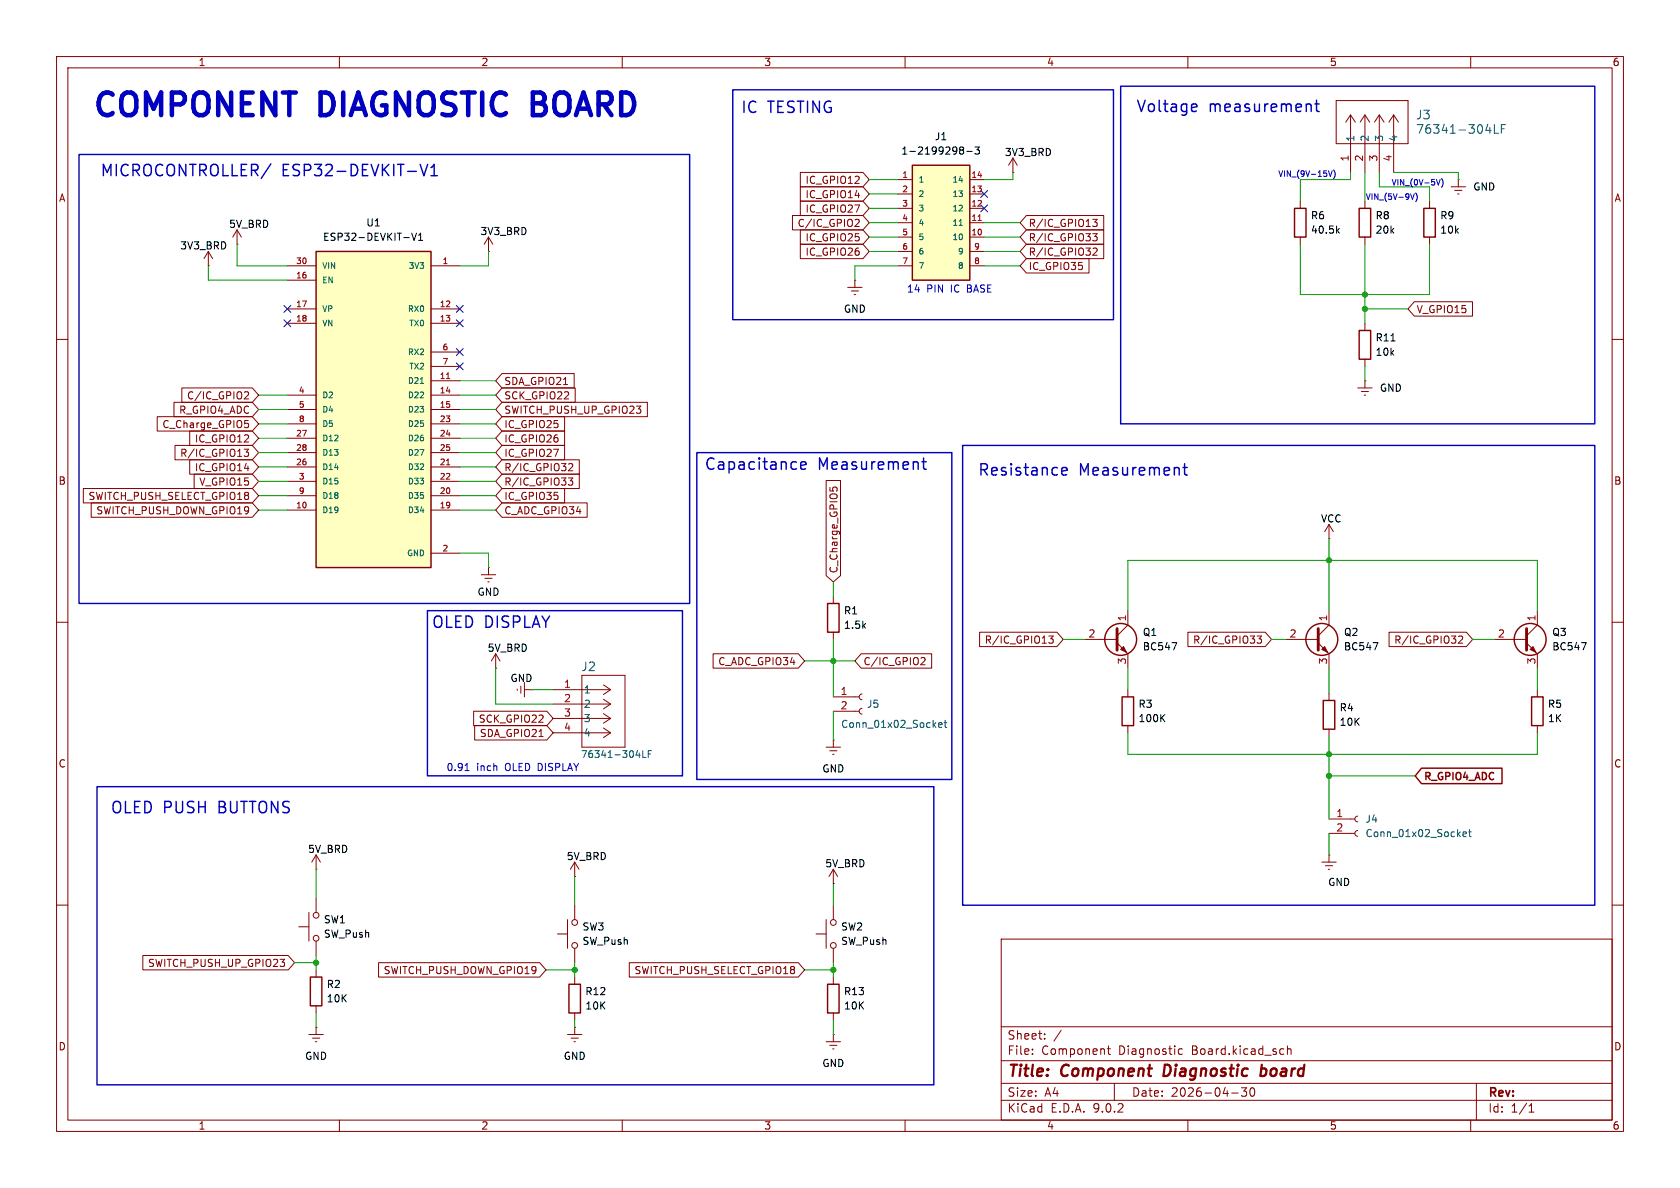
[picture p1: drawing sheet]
<svg xmlns="http://www.w3.org/2000/svg" width="297mm" height="210mm" viewBox="0 0 297 210" stroke-linecap="round" stroke-linejoin="round" font-family="sans-serif">
<g fill="none" stroke="#840000" stroke-width=".18">
<path d="M10 10h277v190h-277zM12 12h273v186h-273zM60 10v2M110 10v2M160 10v2M210 10v2M260 10v2M41.9 43.2h.1M41.9 40.6l-.8 1.3M41.9 40.6l.8 1.3M41.9 40.6v2.6M10 60h2"/>
<path d="M285 60h2M10 110h2M285 110h2M199.4 121.9v1.3M199.4 128.3v1.2M10 160h2M177 166h108v32h-108zM285 160h2M60 198v2M110 198v2M160 198v2M177 194.5h108"/>
<path d="M177 191.5h108M177 187.5h108M177 181.5h108M182.5 186.3v.1M182.5 185.5v.1M184.7 183.6v.1M184.7 182.8v.1M187.6 182.1l-1.3 2M195.7 185.4h.6M196 184.9v1.3l.3 .2M197 191.5v3M209 185.5l-.4-.1-.3 .3v.4l.2 .2h.5"/>
<path d="M210 198v2M217.7 193.2h1.2M220.4 192.3l-.5 .6 .4 .1v.7l-.2 .1h-.4l-.2-.1M221.1 192.4a.81 .81 0 0 0 .4 1.4l.2-.1 .1-.5-.1-.8M226.8 185.4l.2 .1M227 186.3l-.2 .1M227.6 185.5l.2-.1 .4 .1v.9M227.6 184.9v1.5M260 198v2M261 191.5v6.5M270.3 196.6h.9M270.3 195.5l.4-.4v1.5"/>
</g>
<path d="M205.9 188.2l-.2 2h.5M223 189l.2-.1 .5 .1M223.1 188.2l-.3 2M223.7 190a.66 .66 0 0 1-.9 .1" fill="none" stroke="#840000" stroke-width=".4"/>
<path d="M198.4 123.2h2v5.1h-2z" fill="none" stroke="#840000" stroke-width=".25"/>
<path d="M205.4 126.9l.5 .7M205.9 126.3l-.7 .7" fill="none" stroke="#000" stroke-width=".18"/>
<path d="M161.3 29.2h10.1v20.3h-10.1z" fill="#ffffc2"/>
<g fill="none" stroke="#840000" stroke-width=".25">
<path d="M161.3 29.2h10.1v20.3h-10.1zM228.9 36.8h2v5.1h-2zM240.3 36.8h2v5.1h-2zM240.3 58.4h2v5.1h-2zM233.9 123.8h2.1v5.1h-2.1zM270.8 123.2h2v5.1h-2zM100.6 174h2v5.1h-2zM146.3 174h2v5.1h-2z"/>
<circle cx="233.7" cy="113" r="2.82"/>
<circle cx="270.5" cy="113" r="2.82"/>
</g>
<g fill="none" stroke="#840000" stroke-width=".18">
<path d="M236.2 17.8h12.7v7.6h-12.7zM158.7 31.8h2.6M158.7 34.3h2.6M158.7 36.8h2.6M158.7 39.4h2.6M171.4 31.8h2.6M171.4 34.3h2.6M171.4 36.8h2.6M171.4 39.4h2.6M179.1 30.5h.1M179.1 27.9l-.8 1.3M179.1 27.9l.7 1.3"/>
<path d="M179.1 27.9v2.6M229.9 35.6v1.2M238.8 20.3v10.2M238.8 20.3l-.9 1.3M238.8 20.3l.8 1.3M241.3 20.3v10.2M241.3 35.6v1.2M241.3 20.3l-.8 1.3M241.3 20.3l.8 1.3M243.8 20.3v10.2M243.8 20.3l-.8 1.3M243.8 20.3l.9 1.3"/>
<path d="M246.4 20.3v10.2M246.4 20.3l-.9 1.3M246.4 20.3l.8 1.3M158.7 41.9h2.6M158.7 44.5h2.6M158.7 47h2.6M171.4 41.9h2.6M171.4 44.5h2.6M171.4 47h2.6M229.9 41.9v1.3M241.3 41.9v1.3M241.3 57.2v1.2"/>
<path d="M240 68.6h2.6M240.7 69.2h1.2M241.2 69.9h.2M241.3 67.3h.1M241.3 63.5v1.3M241.3 67.3v1.3M234.9 95.3h.1M234.9 92.7v2.6M234.9 92.7l-.7 1.3M234.9 92.7l.8 1.3M227.3 113h5.7M233 113.7l1.9 1.9v2.5"/>
<path d="M234.9 108v2.5l-1.9 1.9M264.2 113h5.7M269.9 113.7l1.9 1.9v2.5M271.8 108v2.5l-1.9 1.9M234.9 122.6v1.2M234.9 128.9v1.3M271.8 121.9v1.3M271.8 128.3v1.2M55.9 153.7h.1M55.9 151.1l-.8 1.3M55.9 151.1l.7 1.3M55.9 151.1v2.6"/>
<path d="M101.6 154.9h.1M101.6 152.4v2.5M101.6 152.4l-.8 1.3M101.6 152.4l.8 1.3M233.7 152.4h2.5M234.3 153h1.3M234.8 153.7h.3M234.9 151.1h.1M234.9 151.1v1.3M234.9 144.8h4.6M234.9 147.3h4.6M240 144.3l-.3 .1-.2 .4 .2 .3 .3 .2"/>
<path d="M240 146.8l-.3 .2-.2 .3 .2 .4 .3 .1M101.6 172.7v1.3M101.6 179.1v1.2M144.3 165.1h1.7M146 162.6v5M147.3 160v2.6M147.3 167.6v2.6M147.3 172.7v1.3M147.3 179.1v1.2M54.6 182.9h2.5M55.2 183.5h1.3M55.8 184.2h.2"/>
<path d="M55.9 181.6h.1M55.9 181.6v1.3M100.3 182.9h2.6M101 183.5h1.2M101.5 184.2h.2M101.6 181.6h.1M101.6 181.6v1.3M146 184.2h2.6M146.7 184.8h1.3M147.2 185.4h.2M147.3 182.9h.1M147.3 182.9v1.3"/>
<circle cx="147.3" cy="167.1" r=".51"/>
<circle cx="147.3" cy="163.1" r=".51"/>
</g>
<path d="M169.6 39.8h.5M262.7 23h.9M264.2 22v1.6h.7M265.4 22.8h.5M266.1 22h-.7v1.6M258.6 147.5l.7-.1-.1-.3h-.4l-.2 .1 .1 .6h.5M259.6 147.1h.5M259.8 146.6v1.1l.3 .2" fill="none" stroke="#006464" stroke-width=".18"/>
<path d="M172.9 39h.6" fill="none" stroke="#a90000" stroke-width=".18"/>
<path d="M169.8 26.5h.1M169.8 26h.3l.2 .1 .1 .2-.3 .2M169.9 26.5h.2M169.9 26.5l-.1 .1M170.1 26.5l.3 .3-.1 .3-.2 .1h-.3M170.9 26.8h1M172.4 26h.7l-.4 .5 .4 .1v.5l-.2 .1-.5-.1M236.4 40.7l.4 .5M236.8 40.4l-.5 .5M245.9 60.3h.7M242.7 113.6h.9l-.6 1.3M279.6 113.6h.8l-.5 1.3" fill="none" stroke="#000" stroke-width=".18"/>
<path d="M233 111.1v3.8M269.9 111.1v3.8" fill="none" stroke="#840000" stroke-width=".51"/>
<g fill="#840000" stroke="#840000" stroke-width=".18">
<path d="M270.5 114.8l.5-.5 .5 1z"/>
<path d="M233.7 114.8l.5-.5 .5 1z"/>
</g>
<path d="M55.9 44.5h20.3v55.8h-20.3z" fill="#ffffc2"/>
<g fill="none" stroke="#840000" stroke-width=".25">
<path d="M251.7 36.8h2v5.1h-2zM55.9 44.5h20.3v55.8h-20.3zM146.3 106.7h2v5.1h-2zM251.3 135.8h14.2v2.7h-14.2l-1.1-1.3zM54.9 172.7h2v5.1h-2z"/>
<circle cx="198.1" cy="113" r="2.82"/>
</g>
<g fill="none" stroke="#840000" stroke-width=".18">
<path d="M140.1 38.1h12.5l1.1 1.3-1.1 1.2h-12.5zM141.5 30.5h11.1l1.1 1.3-1.1 1.2h-11.1zM141.5 35.6h11.1l1.1 1.2-1.1 1.3h-11.1zM141.5 33h11.1l1.1 1.3-1.1 1.3h-11.1zM151.4 38.8h.4l.1 .3-.8 .9h.8M181.5 38.1h13.6v2.5h-13.6l-1.2-1.2zM193.2 38.8h.8l-.5 .5 .4 .1v.5l-.2 .1h-.5M252.7 35.6v1.2M256.5 33h2.6M257.2 33.7h1.2M257.7 34.3h.2M257.8 31.8h.1"/>
<path d="M257.8 31.8v1.2M36.8 47h.1M36.8 44.5l-.7 1.2M36.8 44.5l.8 1.2M36.8 44.5v2.5M50.8 47h5.1M50.8 49.5h5.1M50.8 54.6h5.1M50.8 57.2h5.1M76.2 47h5.1M76.2 54.6h5.1M76.2 57.2h5.1"/>
<path d="M86.4 44.5h.1M86.4 41.9l-.8 1.3M86.4 41.9l.7 1.3M86.4 41.9v2.6M141.5 40.6h11.1l1.1 1.3-1.1 1.3h-11.1zM141.5 43.2h11.1l1.1 1.3-1.1 1.2h-11.1zM149.9 50.8h2.5M150.5 51.4h1.3M151 52.1h.3M151.1 49.5h.1M151.1 49.5v1.3M181.5 45.7h11v2.6h-11l-1.2-1.3z"/>
<path d="M181.5 43.2h13.6v2.5h-13.6l-1.2-1.2zM181.5 40.6h13.6v2.6h-13.6l-1.2-1.3zM193.2 41.3h.8l-.5 .5 .4 .1v.6l-.2 .1-.5-.1M193.2 44l.5-.1 .3 .3-.8 .9h.8M250 53.3h10.3v2.6h-10.3l-1.1-1.3zM252.7 41.9v1.3M27.8 73.7h16.8l1.1 1.2-1.1 1.3h-16.8zM30.8 71.1h13.8l1.1 1.3-1.1 1.3h-13.8zM30.9 78.7h13.7l1.1 1.3-1.1 1.3h-13.7zM32.1 68.6h12.5l1.1 1.3-1.1 1.2h-12.5zM33.5 76.2h11.1l1.1 1.3-1.1 1.2h-11.1zM43.2 79.4h.7l-.4 .5 .4 .1v.6l-.2 .1-.5-.1"/>
<path d="M43.3 74.3h.6M43.4 69.3h.4l.1 .3-.7 .9h.7M43.4 74.8h.3l.2 .3v.4l-.5 .1M50.8 69.9h5.1M50.8 72.4h5.1M50.8 74.9h5.1M50.8 77.5h5.1M76.2 69.9h5.1M76.2 72.4h5.1M76.2 74.9h5.1M76.2 77.5h5.1M76.2 62.2h5.1"/>
<path d="M76.2 64.8h5.1M76.2 67.3h5.1M88.7 71.1h25.7v2.6h-25.7l-1.1-1.3zM88.7 66h12.8v2.6h-12.8l-1.1-1.3zM88.7 73.7h11.1v2.5h-11.1l-1.1-1.3zM88.7 76.2h11.1v2.5h-11.1l-1.1-1.2zM88.7 78.7h11.1v2.6h-11.1l-1.1-1.3zM88.7 68.6h13v2.5h-13l-1.1-1.2zM99.6 68h.7M14.7 86.4h29.9l1.1 1.2-1.1 1.3h-29.9zM16.1 88.9h28.5l1.1 1.3-1.1 1.2h-28.5zM33.5 81.3h11.1l1.1 1.3-1.1 1.2h-11.1z"/>
<path d="M34.3 83.8h10.3l1.1 1.3-1.1 1.3h-10.3zM50.8 80h5.1M50.8 82.6h5.1M50.8 85.1h5.1M50.8 87.6h5.1M50.8 90.2h5.1M76.2 80h5.1M76.2 82.6h5.1M76.2 85.1h5.1M76.2 87.6h5.1M76.2 90.2h5.1M76.2 97.8h5.1"/>
<path d="M88.7 83.8h13.7v2.6h-13.7l-1.1-1.3zM88.7 81.3h13.7v2.5h-13.7l-1.1-1.2zM88.7 86.4h11.1v2.5h-11.1l-1.1-1.3zM88.7 88.9h15.1v2.5h-15.1l-1.1-1.2zM100.5 84.5h.8l-.5 .5 .4 .1v.5l-.2 .2-.5-.1M100.5 82.1l.5-.1 .3 .3-.8 .9h.8M146 84.9h2.6v16.9l-1.3 1.1-1.3-1.1zM146.7 86.2v.6M147.2 86.6v-.3l.2-.2 .5 .1 .1 .4M85.1 101.6h2.5M85.7 102.2h1.3M86.2 102.9h.3"/>
<path d="M86.4 100.3h.1M86.4 100.3v1.3M87.6 118.1h.1M87.6 115.6l-.7 1.2M87.6 115.6l.8 1.2M87.6 115.6v2.5M102.9 119.4h7.6v12.7h-7.6zM126.1 115.6h15l1.1 1.2-1.1 1.3h-15zM147.3 105.4v1.3M147.3 111.8v1.2M152.2 115.6h12.5v2.5h-12.5l-1.1-1.3zM163 116.2l.4 .1 .1 .3-.7 .9h.7"/>
<path d="M173.2 111.8h13.6l1.2 1.2-1.2 1.3h-13.6zM185.4 112.4h.8l-.4 .5 .3 .1v.6l-.2 .1-.5-.1M191.8 113h5.7M197.5 113.7l1.9 1.9v2.5M199.4 108v2.5l-1.9 1.9M210 111.8h13.7l1.1 1.2-1.1 1.3h-13.7zM222.2 112.4h.8l-.4 .5 .4 .1v.6l-.2 .1-.6-.1M245.6 111.8h13.6l1.1 1.2-1.1 1.3h-13.6zM257.9 112.6l.4-.2 .3 .4-.8 .9h.8M83.7 125.7h13l1.1 1.3-1.1 1.3h-13zM83.9 128.3h12.8l1.1 1.2-1.1 1.3h-12.8zM91.4 121.8v.2"/>
<path d="M92.1 121.3v1.3M92.7 121.9h1.3M92.7 120.7v2.5M94 121.9h.1M95.3 130.2h.7M97.8 121.9h10.1M97.8 124.5h10.1M97.8 127h10.1M97.8 129.5h10.1M106.7 121.1l1.2 .8M106.7 123.6l1.2 .9M106.7 126.2l1.2 .8"/>
<path d="M106.7 128.7l1.2 .8M107.9 121.9l-1.2 .9M107.9 124.5l-1.2 .8M107.9 127l-1.2 .8M107.9 129.5l-1.2 .9M146 132.1h2.6M146.7 132.7h1.3M147.2 133.4h.2M147.3 130.8h.1M147.3 130.8v1.3M147.3 123.2h4.6M147.3 125.7h4.6"/>
<path d="M152.4 122.7l-.4 .1-.1 .4 .1 .3 .4 .2M152.4 125.2l-.4 .2-.1 .3 .1 .4 .4 .1M55.9 158.8v2.5M147.3 156.2h.1M147.3 153.7v2.5M147.3 153.7l-.7 1.2M147.3 153.7l.8 1.2M25.3 168.9h25.7l1.1 1.3-1.1 1.3h-25.7zM52.8 163.8h1.8M54.6 161.3v5.1M55.9 166.4v2.5M55.9 171.5v1.2"/>
<path d="M55.9 177.8v1.3M66.9 170.2h28.5l1.1 1.3-1.1 1.2h-28.5zM98.6 165.1h1.7M100.3 162.6v5M101.6 160v2.6M101.6 167.6v2.6M111.2 170.2h29.9l1.1 1.3-1.1 1.2h-29.9z"/>
<circle cx="55.9" cy="165.9" r=".51"/>
<circle cx="55.9" cy="161.8" r=".51"/>
<circle cx="101.6" cy="163.1" r=".51"/>
<circle cx="101.6" cy="167.1" r=".51"/>
</g>
<path d="M74.3 67.8h.6M112.4 133.5h.8M113.6 132.7v1.2h.6M114.6 133.3h.4M115.2 132.7h-.6v1.2M165.9 128.2l.6-.1v-.3l-.4-.1-.2 .2 .1 .6h.5M166.9 127.7h.5M167.1 127.3v1.1l.3 .2" fill="none" stroke="#006464" stroke-width=".18"/>
<path d="M78.9 66.9h.6M78.9 82.2h.6" fill="none" stroke="#a90000" stroke-width=".18"/>
<path d="M72.8 41.2l.4 1.3 .4-1.3M74 42.5h.7M74 41.6l.4-.4v1.3M207.2 113.6h.8l-.5 1.3" fill="none" stroke="#000" stroke-width=".18"/>
<path d="M197.5 111.1v3.8" fill="none" stroke="#840000" stroke-width=".51"/>
<path d="M198.1 114.8l.5-.5 .5 1z" fill="#840000" stroke="#840000" stroke-width=".18"/>
<g fill="none" stroke="#009600" stroke-width=".18">
<path d="M153.7 39.4h5M153.7 31.8h5M153.7 36.8h5M153.7 34.3h5M174 39.4h6.3M179.1 30.5v1.3h-5.1M238.8 30.5v1.3h-8.9v3.8M241.3 30.5v5.1M243.8 30.5v2.5h8.9v2.6M246.4 30.5h11.4v1.3M36.8 47v2.5h14M41.9 43.2v3.8h8.9"/>
<path d="M86.4 44.5v2.5h-5.1M153.7 41.9h5M153.7 44.5h5M158.7 47h-7.6v2.5M174 41.9h6.3M174 47h6.3M174 44.5h6.3M229.9 43.2v8.9h22.8v-8.9M241.3 43.2v14M241.3 54.6h7.6M45.7 72.4h5.1M45.7 69.9h5.1"/>
<path d="M45.7 74.9h5.1M45.7 77.5h5.1M81.3 72.4h6.3M81.3 69.9h6.3M81.3 67.3h6.3M81.3 74.9h6.3M81.3 77.5h6.3M241.3 64.8v2.5M45.7 90.2h5.1M45.7 87.6h5.1M45.7 80h5.1M45.7 82.6h5.1"/>
<path d="M45.7 85.1h5.1M81.3 90.2h6.3M81.3 87.6h6.3M81.3 80h6.3M81.3 82.6h6.3M81.3 85.1h6.3M81.3 97.8h5.1v2.5M234.9 95.3v12.7M87.6 118.1v6.4h10.2M142.2 116.8h8.9M147.3 102.9v2.5M147.3 113v10.2"/>
<path d="M188 113h3.8M199.4 108v-8.9h72.4v8.9M199.4 118.1v3.8M224.8 113h2.5M234.9 118.1v4.5M260.3 113h3.9M271.8 118.1v3.8M94 121.9h3.8M147.3 125.7v5.1M199.4 129.5v3.9h72.4v-3.9M234.9 130.2v14.6M234.9 137.2h15.3"/>
<path d="M55.9 153.7v5.1M101.6 154.9v5.1M147.3 156.2v3.8M234.9 147.3v3.8M52.1 170.2h3.8M55.9 168.9v2.6M55.9 179.1v2.5M96.5 171.5h5.1M101.6 170.2v2.5M142.2 171.5h5.1M147.3 170.2v2.5M101.6 180.3v1.3"/>
<path d="M147.3 180.3v2.6"/>
</g>
<g fill="none" stroke="#000084" stroke-width=".18">
<path d="M173.4 36.2l1.2 1.2M173.4 33.7l1.2 1.2M174.6 36.2l-1.2 1.2M174.6 33.7l-1.2 1.2M50.2 56.5l1.2 1.3M50.2 54l1.2 1.2M51.4 56.5l-1.2 1.3M51.4 54l-1.2 1.2M80.7 54l1.2 1.2M80.7 56.5l1.2 1.3M81.9 54l-1.2 1.2M81.9 56.5l-1.2 1.3"/>
<path d="M80.7 64.2l1.2 1.2M80.7 61.6l1.2 1.2M81.9 64.2l-1.2 1.2M81.9 61.6l-1.2 1.2"/>
</g>
<g fill="none" stroke="#0000c2" stroke-width=".25">
<path d="M129.5 15.9h67.3v40.6h-67.3zM198.1 15.2h83.8v59.7h-83.8zM210.9 18.4l.6 .1 .1 .4-1 .1M211.5 19.6l-.6 .1M231.5 18.4l.3 .3v1M232.5 18.4h.7M232.7 17.7v1.7l.1 .2 .4 .1M14 27.3h107.9v79.4h-107.9zM47.9 29l-1.7 2.5M74.3 29.1l.6 2 .7-2M76.2 31.1h1.1M76.2 29.6l.6-.5v2"/>
<path d="M170.2 78.7h111.7v81.3h-111.7zM123.2 80h45.1v57.8h-45.1zM140.6 81.6l.2 .1M140.8 82.9l-.2 .1M141.6 82.3l.9-.2-.1-.4-.6-.1-.2 .3 .1 1 .1 .1 .6-.1M163 81.6h.7M163.3 81v1.7l.1 .2 .3 .1M187.7 83.3l1-.2-.1-.4-.6-.1-.3 .3 .1 1 .2 .1 .6-.1M209.1 82.6h.8M209.4 82v1.7l.1 .2 .4 .1M75.6 108h45v29.2h-45zM17.1 139.1h148v52.7h-148z"/>
</g>
<path d="M234.9 30.2l.3 1 .3-1M235.8 30a1.15 1.15 0 0 1 0 1.6M249.4 34.3l.3 1 .3-1M250.3 34.1a1.15 1.15 0 0 1 0 1.5M253.9 31.7l.4 1 .3-1M254.8 31.6a1.15 1.15 0 0 1 0 1.5M82.2 136.2h.7M82.5 135.1l.1-.2v1.3" fill="none" stroke="#0000c2" stroke-width=".18"/>
<g fill="#009600" stroke="#009600" stroke-width=".18">
<circle cx="234.9" cy="133.4" r=".46"/>
<circle cx="234.9" cy="137.2" r=".46"/>
<circle cx="234.9" cy="99.1" r=".46"/>
<circle cx="55.9" cy="170.2" r=".46"/>
<circle cx="101.6" cy="171.5" r=".46"/>
<circle cx="147.3" cy="171.5" r=".46"/>
<circle cx="241.3" cy="54.6" r=".46"/>
<circle cx="241.3" cy="52.1" r=".46"/>
<circle cx="147.3" cy="116.8" r=".46"/>
</g>
<g font-size="5.6" fill="#0000c2">
<text x="15.9" y="21.7">COMPONENT</text>
<text x="56.5" y="21.7">DIAGNOSTIC</text>
<text x="95.6" y="21.7">BOARD</text>
</g>
<g font-size="2.8" fill="#0000c2">
<text x="130.9" y="20.3">IC</text>
<text x="135.7" y="20.3">TESTING</text>
<text x="200.8" y="20.2">Voltage</text>
<text x="213.7" y="20.2">measurement</text>
<text x="17.6" y="31.5">MICROCONTROLLER/</text>
<text x="49.8" y="31.5">ESP32-DEVKIT-V1</text>
<text x="124.4" y="83.4">Capacitance</text>
<text x="144.6" y="83.4">Measurement</text>
<text x="172.8" y="84.4">Resistance</text>
<text x="190.7" y="84.4">Measurement</text>
<text x="76.2" y="111.4">OLED DISPLAY</text>
<text x="19.4" y="144.1">OLED PUSH</text>
<text x="38.8" y="144.1">BUTTONS</text>
</g>
<g font-size="2.8" fill="#840000">
<text x="178" y="190.9">Title:</text>
<text x="187.7" y="190.9">Component</text>
<text x="206.6" y="190.9">Diagnostic</text>
<text x="224.5" y="190.9">board</text>
</g>
<g font-size="2.1" fill="#006464">
<text x="250.2" y="21.3">J3</text>
<text x="250.2" y="23.9">76341-304LF</text>
<text x="102.7" y="118.8">J2</text>
</g>
<g font-size="2.1" fill="#840000">
<text x="178" y="184">Sheet:</text>
<text x="178" y="186.7">File:</text>
<text x="184.1" y="186.7">Component</text>
<text x="197.8" y="186.7">Diagnostic</text>
<text x="210.8" y="186.7">Board.kicad_sch</text>
<text x="178" y="196.9">KiCad</text>
<text x="178" y="194.1">Size:</text>
<text x="184.7" y="194.1">A4</text>
<text x="185.7" y="196.9">E.D.A.</text>
<text x="193.3" y="196.9">9.0.2</text>
<text x="200" y="194.1">Date:</text>
<text x="207" y="194.1">2026-04-30</text>
<text x="263" y="194.3">Rev:</text>
<text x="263" y="196.9">Id:</text>
<text x="267.1" y="196.9">1/1</text>
</g>
<g font-size="1.8" fill="#840000">
<text x="35" y="11.9">1</text>
<text x="85" y="11.9">2</text>
<text x="135" y="11.9">3</text>
<text x="185" y="11.9">4</text>
<text x="235" y="11.9">5</text>
<text x="285" y="11.9">6</text>
<text x="10.3" y="35.9">A</text>
<text x="142.3" y="32.7">IC_GPIO12</text>
<text x="142.3" y="35.2">IC_GPIO14</text>
<text x="285.3" y="35.9">A</text>
<text x="140.9" y="40.3">C/IC_GPIO2</text>
<text x="142.3" y="37.8">IC_GPIO27</text>
<text x="181.8" y="40.3">R/IC_GPIO13</text>
<text x="142.3" y="42.9">IC_GPIO25</text>
<text x="142.3" y="45.4">IC_GPIO26</text>
<text x="181.8" y="47.9">IC_GPIO35</text>
<text x="181.8" y="45.4">R/IC_GPIO32</text>
<text x="181.8" y="42.9">R/IC_GPIO33</text>
<text x="250.3" y="55.6">V_GPIO15</text>
<text x="33" y="70.8">C/IC_GPIO2</text>
<text x="89.1" y="68.3">SDA_GPIO21</text>
<text x="89.1" y="70.8">SCK_GPIO22</text>
<text x="28.6" y="75.9">C_Charge_GPIO5</text>
<text x="31.6" y="73.4">R_GPIO4_ADC</text>
<text x="89.1" y="73.3">SWITCH_PUSH_UP_GPIO23</text>
<text x="89.1" y="75.9">IC_GPIO25</text>
<text x="31.8" y="81">R/IC_GPIO13</text>
<text x="34.4" y="83.5">IC_GPIO14</text>
<text x="34.4" y="78.4">IC_GPIO12</text>
<text x="89.1" y="78.4">IC_GPIO26</text>
<text x="89.1" y="83.5">R/IC_GPIO32</text>
<text x="89.1" y="81">IC_GPIO27</text>
<text x="10.3" y="85.9">B</text>
<text x="15.5" y="88.6">SWITCH_PUSH_SELECT_GPIO18</text>
<text x="35.1" y="86">V_GPIO15</text>
<text x="89.1" y="86">R/IC_GPIO33</text>
<text x="89.1" y="88.6">IC_GPIO35</text>
<text x="285.3" y="85.9">B</text>
<text x="16.9" y="91.1">SWITCH_PUSH_DOWN_GPIO19</text>
<text x="89.1" y="91.1">C_ADC_GPIO34</text>
<text x="148.3" y="101.4" transform="rotate(-90 148.3 101.4)">C_Charge_GPIO5</text>
<text x="174" y="114">R/IC_GPIO13</text>
<text x="210.8" y="114">R/IC_GPIO33</text>
<text x="246.4" y="114">R/IC_GPIO32</text>
<text x="126.9" y="117.8">C_ADC_GPIO34</text>
<text x="152.6" y="117.8">C/IC_GPIO2</text>
<text x="84.5" y="128">SCK_GPIO22</text>
<text x="84.7" y="130.5">SDA_GPIO21</text>
<text x="10.3" y="135.9">C</text>
<text x="285.3" y="135.9">C</text>
<text x="251.6" y="138.3">R_GPIO4_ADC</text>
<text x="26.1" y="171.1">SWITCH_PUSH_UP_GPIO23</text>
<text x="67.7" y="172.4">SWITCH_PUSH_DOWN_GPIO19</text>
<text x="112.1" y="172.4">SWITCH_PUSH_SELECT_GPIO18</text>
<text x="10.3" y="185.9">D</text>
<text x="285.3" y="185.9">D</text>
<text x="35" y="199.9">1</text>
<text x="85" y="199.9">2</text>
<text x="135" y="199.9">3</text>
<text x="185" y="199.9">4</text>
<text x="235" y="199.9">5</text>
<text x="285" y="199.9">6</text>
</g>
<g font-size="1.8">
<text x="159.3" y="27.5">1-2199298-3</text>
<text x="165.2" y="25">J1</text>
<text x="177.6" y="27.8">3V3_BRD</text>
<text x="260.4" y="33.9">GND</text>
<text x="40.4" y="40.5">5V_BRD</text>
<text x="64.7" y="40.2">U1</text>
<text x="84.8" y="41.8">3V3_BRD</text>
<text x="231.7" y="39">R6</text>
<text x="231.7" y="41.5">40.5k</text>
<text x="243.1" y="39">R8</text>
<text x="243.1" y="41.5">20k</text>
<text x="254.5" y="39">R9</text>
<text x="254.5" y="41.5">10k</text>
<text x="31.8" y="44.3">3V3_BRD</text>
<text x="57" y="42.8">ESP32-DEVKIT-V1</text>
<text x="149.1" y="55.5">GND</text>
<text x="243.1" y="63.1">10k</text>
<text x="243.1" y="60.6">R11</text>
<text x="243.8" y="69.4">GND</text>
<text x="233.4" y="92.6">VCC</text>
<text x="84.3" y="105.5">GND</text>
<text x="149.1" y="108.8">R1</text>
<text x="149.1" y="111.4">1.5k</text>
<text x="201.9" y="112.6">Q1</text>
<text x="237.5" y="112.6">Q2</text>
<text x="274.3" y="112.6">Q3</text>
<text x="86.1" y="115.4">5V_BRD</text>
<text x="201.9" y="115.2">BC547</text>
<text x="237.5" y="115.2">BC547</text>
<text x="274.3" y="115.2">BC547</text>
<text x="90.2" y="120.8">GND</text>
<text x="201.2" y="125.3">R3</text>
<text x="236.7" y="126">R4</text>
<text x="273.6" y="125.3">R5</text>
<text x="201.2" y="127.9">100K</text>
<text x="236.7" y="128.5">10K</text>
<text x="273.6" y="127.9">1K</text>
<text x="145.3" y="136.8">GND</text>
<text x="54.4" y="151">5V_BRD</text>
<text x="100.1" y="152.2">5V_BRD</text>
<text x="145.8" y="153.5">5V_BRD</text>
<text x="234.7" y="156.8">GND</text>
<text x="57.2" y="163.4">SW1</text>
<text x="57.2" y="166">SW_Push</text>
<text x="102.9" y="164.7">SW3</text>
<text x="102.9" y="167.2">SW_Push</text>
<text x="148.6" y="164.7">SW2</text>
<text x="148.6" y="167.2">SW_Push</text>
<text x="57.7" y="174.9">R2</text>
<text x="57.7" y="177.4">10K</text>
<text x="103.4" y="176.1">R12</text>
<text x="103.4" y="178.7">10K</text>
<text x="149.1" y="176.1">R13</text>
<text x="149.1" y="178.7">10K</text>
<text x="53.8" y="187.6">GND</text>
<text x="99.6" y="187.6">GND</text>
<text x="145.3" y="188.8">GND</text>
</g>
<g font-size="1.8" fill="#a90000">
<text x="238.5" y="28.6" transform="rotate(-90 238.5 28.6)">1</text>
<text x="241" y="28.6" transform="rotate(-90 241 28.6)">2</text>
<text x="243.6" y="28.6" transform="rotate(-90 243.6 28.6)">3</text>
<text x="246.1" y="28.6" transform="rotate(-90 246.1 28.6)">4</text>
<text x="192.3" y="112.8">2</text>
<text x="199.1" y="109.9" transform="rotate(-90 199.1 109.9)">1</text>
<text x="227.9" y="112.8">2</text>
<text x="234.7" y="109.9" transform="rotate(-90 234.7 109.9)">1</text>
<text x="264.7" y="112.8">2</text>
<text x="271.5" y="109.9" transform="rotate(-90 271.5 109.9)">1</text>
<text x="199.1" y="117.5" transform="rotate(-90 199.1 117.5)">3</text>
<text x="234.7" y="117.5" transform="rotate(-90 234.7 117.5)">3</text>
<text x="271.5" y="117.5" transform="rotate(-90 271.5 117.5)">3</text>
<text x="99.6" y="121.7">1</text>
<text x="99.6" y="124.2">2</text>
<text x="148.5" y="122.9">1</text>
<text x="148.5" y="125.5">2</text>
<text x="99.6" y="126.7">3</text>
<text x="99.6" y="129.3">4</text>
<text x="236.1" y="144.5">1</text>
<text x="236.1" y="147.1">2</text>
</g>
<g font-size="1.8" fill="#006464">
<text x="239.6" y="25.1" transform="rotate(-90 239.6 25.1)">1</text>
<text x="242.2" y="25.1" transform="rotate(-90 242.2 25.1)">2</text>
<text x="244.7" y="25.1" transform="rotate(-90 244.7 25.1)">3</text>
<text x="247.2" y="25.1" transform="rotate(-90 247.2 25.1)">4</text>
<text x="103.1" y="122.8">1</text>
<text x="103.1" y="125.3">2</text>
<text x="153.2" y="125.3">J5</text>
<text x="103.1" y="127.9">3</text>
<text x="103.1" y="130.4">4</text>
<text x="148.6" y="128.9">Conn_01x02_Socket</text>
<text x="241.3" y="145.6">J4</text>
<text x="241.3" y="148.2">Conn_01x02_Socket</text>
</g>
<g font-size="1.8" fill="#0000c2">
<text x="160.2" y="51.9">14</text>
<text x="163.8" y="51.9">PIN</text>
<text x="168.2" y="51.9">IC</text>
<text x="171.2" y="51.9">BASE</text>
<text x="78.8" y="136.5">0.91</text>
<text x="84.2" y="136.5">inch</text>
<text x="89.4" y="136.5">OLED DISPLAY</text>
</g>
<text font-size="1.7" fill="#006464" x="102.6" y="134.2">76341-304LF</text>
<g font-size="1.4" fill="#a90000">
<text x="159.4" y="31.5">1</text>
<text x="159.4" y="34">2</text>
<text x="171.6" y="31.5">14</text>
<text x="171.6" y="34">13</text>
<text x="159.4" y="36.6">3</text>
<text x="159.4" y="39.1">4</text>
<text x="159.4" y="41.7">5</text>
<text x="171.6" y="36.6">12</text>
<text x="171.6" y="39.1">11</text>
<text x="171.6" y="41.7">10</text>
<text x="52.2" y="46.7">30</text>
<text x="78.1" y="46.7">1</text>
<text x="159.4" y="44.2">6</text>
<text x="159.4" y="46.7">7</text>
<text x="172.1" y="44.2">9</text>
<text x="172.1" y="46.7">8</text>
<text x="52.2" y="49.3">16</text>
<text x="52.2" y="54.4">17</text>
<text x="52.2" y="56.9">18</text>
<text x="77.6" y="54.4">12</text>
<text x="77.6" y="56.9">13</text>
<text x="78.1" y="62">6</text>
<text x="78.1" y="64.5">7</text>
<text x="52.7" y="69.6">4</text>
<text x="77.6" y="67.1">11</text>
<text x="77.6" y="69.6">14</text>
<text x="52.2" y="77.2">27</text>
<text x="52.7" y="72.1">5</text>
<text x="52.7" y="74.7">8</text>
<text x="77.6" y="72.1">15</text>
<text x="77.6" y="74.7">23</text>
<text x="77.6" y="77.2">24</text>
<text x="52.2" y="79.8">28</text>
<text x="52.2" y="82.3">26</text>
<text x="77.6" y="79.8">25</text>
<text x="77.6" y="82.3">21</text>
<text x="52.2" y="89.9">10</text>
<text x="52.7" y="84.8">3</text>
<text x="52.7" y="87.4">9</text>
<text x="77.6" y="84.8">22</text>
<text x="77.6" y="87.4">20</text>
<text x="77.6" y="89.9">19</text>
<text x="78.1" y="97.5">2</text>
</g>
<g font-size="1.4" fill="#006464">
<text x="162.3" y="32.5">1</text>
<text x="162.3" y="35">2</text>
<text x="168.2" y="32.5">14</text>
<text x="168.2" y="35">13</text>
<text x="162.3" y="37.6">3</text>
<text x="162.3" y="40.1">4</text>
<text x="168.2" y="37.6">12</text>
<text x="168.2" y="40.1">11</text>
<text x="56.9" y="47.7">VIN</text>
<text x="72.1" y="47.7">3V3</text>
<text x="162.3" y="42.6">5</text>
<text x="162.3" y="45.2">6</text>
<text x="162.3" y="47.7">7</text>
<text x="168.2" y="42.6">10</text>
<text x="169.2" y="45.2">9</text>
<text x="169.2" y="47.7">8</text>
<text x="56.9" y="50.3">EN</text>
<text x="56.9" y="55.3">VP</text>
<text x="56.9" y="57.9">VN</text>
<text x="72" y="55.3">RX0</text>
<text x="72.2" y="57.9">TX0</text>
<text x="72" y="63">RX2</text>
<text x="72.2" y="65.5">TX2</text>
<text x="56.9" y="70.6">D2</text>
<text x="72" y="68">D21</text>
<text x="72" y="70.6">D22</text>
<text x="56.9" y="73.1">D4</text>
<text x="56.9" y="75.7">D5</text>
<text x="72" y="73.1">D23</text>
<text x="72" y="75.7">D25</text>
<text x="56.9" y="78.2">D12</text>
<text x="56.9" y="80.7">D13</text>
<text x="56.9" y="83.3">D14</text>
<text x="72" y="78.2">D26</text>
<text x="72" y="80.7">D27</text>
<text x="72" y="83.3">D32</text>
<text x="56.9" y="85.8">D15</text>
<text x="56.9" y="88.4">D18</text>
<text x="72" y="85.8">D33</text>
<text x="72" y="88.4">D35</text>
<text x="56.9" y="90.9">D19</text>
<text x="72" y="90.9">D34</text>
<text x="71.8" y="98.5">GND</text>
</g>
<g font-size="1.4" fill="#0000c2">
<text x="225.9" y="31.5">VIN_(9V-15V)</text>
<text x="241.3" y="35.5">VIN_(5V-9V)</text>
<text x="245.9" y="33">VIN_(0V-5V)</text>
</g>
</svg>
